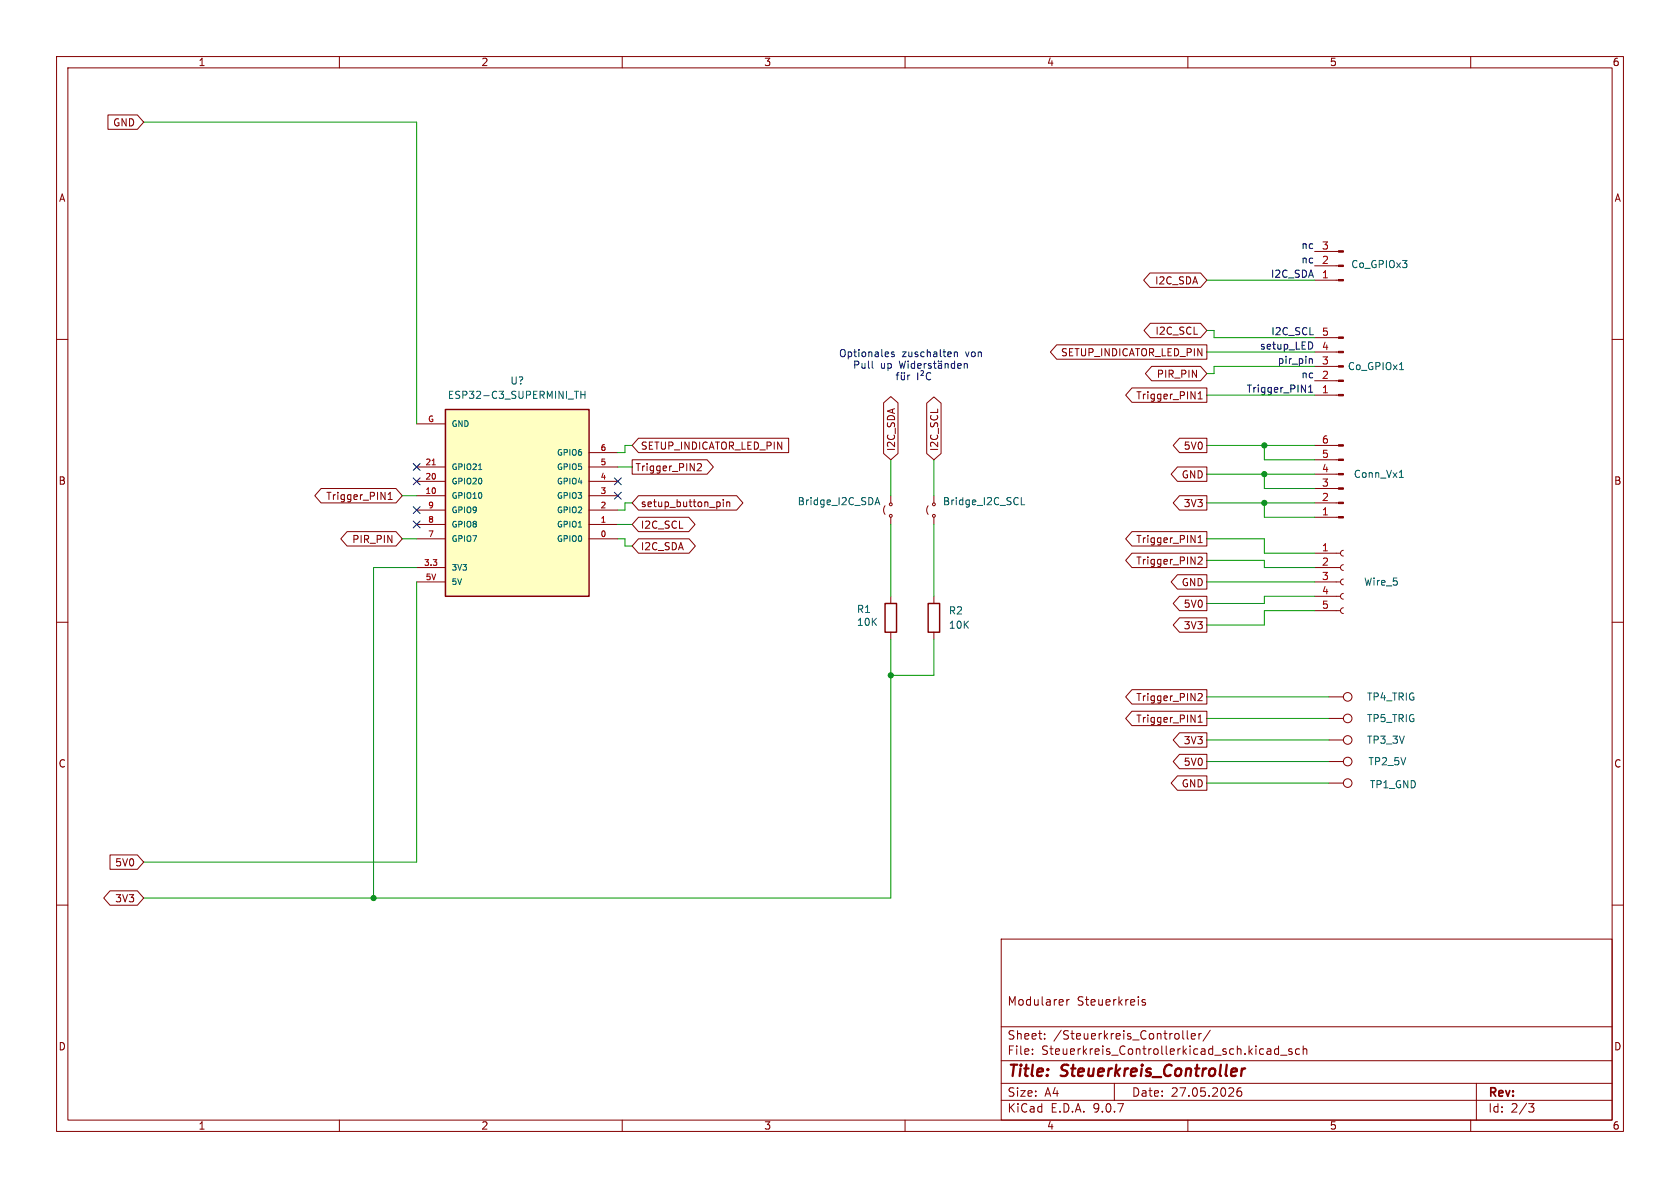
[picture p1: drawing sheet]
<svg xmlns="http://www.w3.org/2000/svg" width="297mm" height="210mm" viewBox="0 0 297 210" stroke-linecap="round" stroke-linejoin="round" font-family="sans-serif">
<g fill="none" stroke="#840000" stroke-width=".18">
<path d="M10 10h277v190h-277zM12 12h273v186h-273zM60 10v2M110 10v2M160 10v2M210 10v2M260 10v2M10 60h2M232.4 78.7h4.2M285 60h2M232.4 97.8h4.6M232.4 91.4h4.2"/>
<path d="M232.4 88.9h4.2M232.4 86.4h4.2M232.4 83.8h4.2M232.4 81.3h4.2M237.5 97.3l-.4 .1-.1 .4 .1 .3 .4 .2M237.5 99.8l-.4 .2-.1 .3 .1 .4 .4 .1M10 110h2M157.5 105.4v1.3M157.5 111.8v1.2M232.4 100.3h4.6M232.4 102.9h4.6M232.4 105.4h4.6"/>
<path d="M232.4 108h4.6M237.5 102.4l-.4 .1-.1 .4 .1 .3 .4 .2M237.5 104.9l-.4 .2-.1 .3 .1 .4 .4 .1M237.5 107.4l-.4 .2-.1 .4 .1 .3 .4 .2M285 110h2M234.9 130.8h2.6M10 160h2M177 166h108v32h-108zM188.6 176.7v1M189 176.7l-.3 .1-.1 .2M202.5 176.8l-.4-.1-.2 .2 .1 .2 .5 .2v.3h-.6M285 160h2"/>
<path d="M60 198v2M110 198v2M160 198v2M177 194.5h108M177 191.5h108M177 187.5h108M177 181.5h108M182.5 186.3v.1M182.5 185.5v.1M184.7 183.6v.1M184.7 182.8v.1M197 191.5v3"/>
<path d="M209.1 182.2v1.3l.2 .2M209.9 182.2v1.3l.2 .2M210 198v2M210.6 183.2l.7-.1-.1-.3-.4-.1-.2 .2 .1 .7h.5M212 182.7v1M212.4 182.7l-.3 .1-.1 .2M214 182.1l-1.3 2M219.4 192.3a.59 .59 0 0 0-.7 .6v.6l.1 .2 .4 .1 .3-.1v-.5l-.1-.3h-.4l-.3 .3M224.6 185.5l.1 .9M224.7 186.3l-.2 .1M224.7 185.8h-.2M226 184.9v1.5"/>
<path d="M226 185.5l-.4-.1-.3 .3v.4l.2 .2h.5M226.4 186.5h1.1M228.4 185.5l-.4-.1-.2 .2 .1 .2 .5 .2v.3h-.6M229.7 185.5l-.4-.1-.3 .3v.4l.2 .2h.5M230.4 185.5l.2-.1 .4 .1v.9M230.4 184.9v1.5M260 198v2M261 191.5v6.5M270.2 195.1h1l-.5 .6 .4 .1 .1 .5-.3 .3h-.4"/>
<circle cx="238.3" cy="130.8" r=".76"/>
</g>
<path d="M219.6 188.9l-.2 1.3M220.1 188.9l-.4 .1-.2 .3" fill="none" stroke="#840000" stroke-width=".4"/>
<path d="M156.5 106.7h2v5.1h-2z" fill="none" stroke="#840000" stroke-width=".25"/>
<g fill="#840000" stroke="#840000" stroke-width=".18">
<path d="M236.6 91.3h.9v.3h-.9z"/>
<path d="M236.6 88.8h.9v.2h-.9z"/>
<path d="M236.6 86.2h.9v.3h-.9z"/>
<path d="M236.6 83.7h.9v.2h-.9z"/>
<path d="M236.6 81.2h.9v.2h-.9z"/>
<path d="M236.6 78.6h.9v.3h-.9z"/>
</g>
<path d="M247.4 84.4h.7" fill="none" stroke="#006464" stroke-width=".18"/>
<path d="M78.7 72.4h25.4v33h-25.4z" fill="#ffffc2"/>
<path d="M78.7 72.4h25.4v33h-25.4zM164.1 106.7h2v5.1h-2z" fill="none" stroke="#840000" stroke-width=".25"/>
<g fill="none" stroke="#840000" stroke-width=".18">
<path d="M19.1 20.3h5.2l1.1 1.3-1.1 1.3h-5.2zM203.3 48.3h8.9l1.2 1.2-1.2 1.3h-8.9l-1.1-1.3zM203.4 57.1h8.8l1.2 1.3-1.2 1.3h-8.8l-1.2-1.3zM232.4 59.7h4.2M232.4 49.5h4.2M232.4 47h4.2M232.4 44.5h4.2M73.7 74.9h5M112.9 77.5h26.5v2.5h-26.5l-1.1-1.3zM156.2 71.2l1.3-1.1 1.3 1.1v9l-1.3 1.1-1.3-1.1zM163.8 71.3l1.3-1.1 1.3 1.1v8.9l-1.3 1.1-1.3-1.1zM186.8 61h26.6v2.5h-26.6l-1.1-1.3z"/>
<path d="M200.1 68.6h13.3v2.5h-13.3l-1.1-1.2zM203.6 64.8h8.6l1.2 1.2-1.2 1.3h-8.6l-1.1-1.3zM208.5 77.5h4.9v2.5h-4.9l-1.1-1.3zM211.8 69.6l.4-.3v1.2M211.8 70.5h.7M232.4 69.9h4.2M232.4 67.3h4.2M232.4 64.8h4.2M232.4 62.2h4.2M56.8 86.4h13.2l1.1 1.2-1.1 1.3h-13.2l-1.2-1.3zM61.4 94h8.6l1.1 1.3-1.1 1.2h-8.6l-1.2-1.2zM68.6 88.3h.7"/>
<path d="M68.6 87.4l.4-.4v1.3M73.7 95.3h5M73.7 92.7h5M73.7 90.2h5M73.7 87.6h5M73.7 85.1h5M73.7 82.6h5M104.1 95.3h5.1M104.1 92.7h5.1M104.1 90.2h5.1M104.1 87.6h5.1M104.1 85.1h5.1"/>
<path d="M104.1 82.6h5.1M104.1 80h5.1M111.8 81.3h13.2l1.1 1.3-1.1 1.2h-13.2zM112.9 91.4h8.9l1.1 1.3-1.1 1.3h-8.9l-1.1-1.3zM112.9 87.6h17.3l1.1 1.3-1.1 1.3h-17.3l-1.1-1.3zM112.9 95.2h8.9l1.1 1.3-1.1 1.3h-8.9l-1.1-1.3zM123.3 82.1l.5-.1 .2 .3-.8 .9h.8M127.3 88.8v.6M127.9 88.3v.1M127.9 88.7v.9M128.5 88.7v.9M128.5 88.8l.2-.1 .3 .1v.8"/>
<path d="M156.5 89.4l-.3 .7 .3 .8M157.5 87.6v1.3M157.5 91.4v1.3M164.1 89.4l-.3 .7 .3 .8M165.1 87.6v1.3M165.1 91.4v1.3M200.1 94h13.3v2.5h-13.3l-1.1-1.2zM200.1 97.8h13.3v2.5h-13.3l-1.1-1.2zM208.2 82.5h5.2v2.6h-5.2l-1.2-1.3zM208.5 87.6h4.9v2.6h-4.9l-1.1-1.3zM211.8 95.9h.7M211.8 95l.4-.3v1.2"/>
<path d="M211.8 98.6l.5-.1 .2 .3-.7 .9h.7M73.7 102.9h5M73.7 100.3h5M165.1 105.4v1.3M165.1 111.8v1.2M208.2 101.6h5.2v2.5h-5.2l-1.2-1.2zM208.5 105.4h4.9v2.6h-4.9l-1.1-1.3zM208.5 109.2h4.9v2.6h-4.9l-1.1-1.3zM200.1 125.7h13.3v2.6h-13.3l-1.1-1.3zM200.1 121.9h13.3v2.6h-13.3l-1.1-1.3zM208.2 137.2h5.2v2.5h-5.2l-1.2-1.3zM208.5 129.5h4.9v2.6h-4.9l-1.1-1.3z"/>
<path d="M208.5 133.3h4.9v2.6h-4.9l-1.1-1.3zM211.8 126.8l.4-.4v1.3M211.8 122.7l.5-.1 .2 .4-.7 .9h.7M211.8 127.7h.7M234.9 134.6h2.6M234.9 127h2.6M234.9 138.4h2.6M234.9 123.2h2.6M19.4 151.1h4.9l1.1 1.3-1.1 1.3h-4.9zM19.4 157.5h4.9l1.1 1.3-1.1 1.2h-4.9l-1.1-1.2z"/>
<circle cx="157.5" cy="89.2" r=".25"/>
<circle cx="157.5" cy="91.2" r=".25"/>
<circle cx="165.1" cy="91.2" r=".25"/>
<circle cx="165.1" cy="89.2" r=".25"/>
<circle cx="238.3" cy="138.4" r=".76"/>
<circle cx="238.3" cy="123.2" r=".76"/>
<circle cx="238.3" cy="127" r=".76"/>
<circle cx="238.3" cy="134.6" r=".76"/>
</g>
<path d="M101.5 69.2h.8M102.7 69.2v1.2M102.7 69.8h.7M103.4 69.2v1.2M247.4 65.3h.7M84.6 83h.6M154.7 89.2l.4-1.2 .4 1.2M154.8 88.9h.6M180.6 88v1.2h.6" fill="none" stroke="#006464" stroke-width=".18"/>
<path d="M76.4 82.2h.6" fill="none" stroke="#a90000" stroke-width=".18"/>
<g fill="#840000" stroke="#840000" stroke-width=".18">
<path d="M236.6 69.7h.9v.3h-.9z"/>
<path d="M236.6 67.2h.9v.2h-.9z"/>
<path d="M236.6 64.6h.9v.3h-.9z"/>
<path d="M236.6 62.1h.9v.3h-.9z"/>
<path d="M236.6 59.6h.9v.2h-.9z"/>
<path d="M236.6 49.4h.9v.3h-.9z"/>
<path d="M236.6 46.9h.9v.2h-.9z"/>
<path d="M236.6 44.3h.9v.3h-.9z"/>
</g>
<path d="M231.3 69.3h.8M231.3 68.4l.4-.3v1.2M231.5 63.5h.4l.1 .8M231.8 60.5l.3 .5-.3 .7" fill="none" stroke="#0f0f0f" stroke-width=".18"/>
<g fill="none" stroke="#009600" stroke-width=".18">
<path d="M25.4 21.6h48.3v53.3M213.4 58.4h1.2v1.3h17.8M213.4 49.5h19M111.8 78.7h-1.3v1.3h-1.3M213.4 78.7h19M213.4 62.2h19M213.4 69.9h19M223.5 78.7v2.6h8.9M232.4 64.8h-17.8v1.2h-1.2M71.1 95.3h2.6M71.1 87.6h2.6M109.2 95.3h1.3v1.2h1.3"/>
<path d="M109.2 82.6h2.6M109.2 92.7h2.6M111.8 88.9h-1.3v1.3h-1.3M157.5 81.3v6.3M157.5 92.7v12.7M165.1 81.3v6.3M165.1 92.7v12.7M213.4 95.3h10.1v2.5h8.9M213.4 99.1h10.1v1.2h8.9M213.4 88.9h19M213.4 83.8h19M223.5 83.8v2.6h8.9"/>
<path d="M223.5 88.9v2.5h8.9M73.7 100.3h-7.7v58.5M73.7 102.9v49.5h-48.3M157.5 113v45.8h-132.1M165.1 113v6.4h-7.6M213.4 102.9h19M232.4 105.4h-8.9v1.3h-10.1M232.4 108h-8.9v2.5h-10.1M213.4 127h21.5M213.4 123.2h21.5M213.4 138.4h21.5M213.4 130.8h21.5"/>
<path d="M213.4 134.6h21.5"/>
</g>
<path d="M73.1 89.6l1.2 1.2M73.1 81.9l1.2 1.3M73.1 84.5l1.2 1.2M73.1 92.1l1.2 1.2M74.3 89.6l-1.2 1.2M74.3 81.9l-1.2 1.3M74.3 84.5l-1.2 1.2M74.3 92.1l-1.2 1.2M108.6 84.5l1.2 1.2M108.6 87l1.2 1.2M109.8 84.5l-1.2 1.2M109.8 87l-1.2 1.2" fill="none" stroke="#000084" stroke-width=".18"/>
<g fill="none" stroke="#0000c2" stroke-width=".18">
<path d="M154.2 63.8v1.1l.2 .2M158.1 62.3l-.3-.1-.2 .2v.2l.5 .1v.3h-.5M158.4 66.3h.5M158.9 65.9l-.3 .2v1M159 63.8l.3 1.3 .2-.9 .3 .9 .3-1.3M159.3 66.3l.1 .8h.3l.2-.1M159.4 65.9v.1M159.9 65.9v.1M159.9 66.3v.8M160.5 66.3v.8M160.5 64.3v.8M160.8 66.3l-.3 .2"/>
<path d="M161.7 63.8v1.3M161.7 64.3h-.4l-.2 .2 .1 .5h.5M162.2 64.7l.6-.1v-.3h-.4l-.2 .1 .1 .6h.5M162.2 65.9v1.2M162.8 65.6l.3-.1 .2 .2-.1 .2-.4 .5h.5M163.4 64.3v.8M163.8 64.3l-.4 .2M164.5 66a.6 .6 0 0 0-.8 .4 .6 .6 0 0 0 .6 .7l.2-.1M164.6 64.3h-.3l-.2 .1 .1 .2 .4 .1v.3h-.5M165 64.3h.5M165.2 63.8v1.1l.3 .2M165.9 64.3h.5l.1 .8"/>
<path d="M166.5 64.6h-.5l-.1 .2 .1 .3 .5-.1M167.1 64.4l.2-.1h.3v.8M167.1 64.3v.8M168.7 62.3l.2-.1 .3 .1 .1 .8M168.7 62.2v.9M168.8 64.3h-.4l-.2 .2 .1 .5h.5M168.8 63.8v1.3M169.3 64.7l.6-.1v-.3h-.4l-.2 .1 .1 .6h.5M170.5 64.4l.1-.1h.3l.1 .8M170.5 64.3v.8"/>
</g>
<g fill="#009600" stroke="#009600" stroke-width=".18">
<circle cx="157.5" cy="119.4" r=".46"/>
<circle cx="66" cy="158.8" r=".46"/>
<circle cx="223.5" cy="78.7" r=".46"/>
<circle cx="223.5" cy="83.8" r=".46"/>
<circle cx="223.5" cy="88.9" r=".46"/>
</g>
<g font-size="2.8" fill="#840000">
<text x="178" y="190.9">Title:</text>
<text x="187.7" y="190.9">Steuerkreis_Controller</text>
</g>
<g font-size="2.1" fill="#840000">
<text x="178" y="178">Modularer</text>
<text x="190.4" y="178">Steuerkreis</text>
<text x="178" y="184">Sheet:</text>
<text x="186.2" y="184">/Steuerkreis_Controller/</text>
<text x="178" y="186.7">File:</text>
<text x="184.1" y="186.7">Steuerkreis_Controllerkicad_sch.kicad_sch</text>
<text x="178" y="196.9">KiCad</text>
<text x="178" y="194.1">Size:</text>
<text x="184.7" y="194.1">A4</text>
<text x="185.7" y="196.9">E.D.A.</text>
<text x="193.3" y="196.9">9.0.7</text>
<text x="200" y="194.1">Date:</text>
<text x="207" y="194.1">27.05.2026</text>
<text x="263" y="194.3">Rev:</text>
<text x="263" y="196.9">Id:</text>
<text x="267.1" y="196.9">2/3</text>
</g>
<g font-size="1.8" fill="#840000">
<text x="35" y="11.9">1</text>
<text x="85" y="11.9">2</text>
<text x="135" y="11.9">3</text>
<text x="185" y="11.9">4</text>
<text x="235" y="11.9">5</text>
<text x="285" y="11.9">6</text>
<text x="19.9" y="22.5">GND</text>
<text x="10.3" y="35.9">A</text>
<text x="285.3" y="35.9">A</text>
<text x="204.1" y="50.5">I2C_SDA</text>
<text x="204.1" y="59.4">I2C_SCL</text>
<text x="187.5" y="63.2">SETUP_INDICATOR_LED_PIN</text>
<text x="200.8" y="70.8">Trigger_PIN1</text>
<text x="204.4" y="67">PIR_PIN</text>
<text x="112.2" y="83.5">Trigger_PIN2</text>
<text x="113.2" y="79.7">SETUP_INDICATOR_LED_PIN</text>
<text x="158.4" y="79.9" transform="rotate(-90 158.4 79.9)">I2C_SDA</text>
<text x="166.1" y="79.9" transform="rotate(-90 166.1 79.9)">I2C_SCL</text>
<text x="209.2" y="79.7">5V0</text>
<text x="10.3" y="85.9">B</text>
<text x="57.6" y="88.6">Trigger_PIN1</text>
<text x="113.2" y="89.9">setup_button_pin</text>
<text x="208.8" y="84.8">GND</text>
<text x="209.2" y="89.9">3V3</text>
<text x="285.3" y="85.9">B</text>
<text x="113.2" y="93.7">I2C_SCL</text>
<text x="62.2" y="96.2">PIR_PIN</text>
<text x="113.2" y="97.5">I2C_SDA</text>
<text x="200.8" y="96.2">Trigger_PIN1</text>
<text x="200.8" y="100">Trigger_PIN2</text>
<text x="208.8" y="103.8">GND</text>
<text x="209.2" y="107.6">5V0</text>
<text x="209.2" y="111.4">3V3</text>
<text x="200.8" y="124.1">Trigger_PIN2</text>
<text x="200.8" y="128">Trigger_PIN1</text>
<text x="209.2" y="131.8">3V3</text>
<text x="10.3" y="135.9">C</text>
<text x="209.2" y="135.6">5V0</text>
<text x="285.3" y="135.9">C</text>
<text x="208.8" y="139.4">GND</text>
<text x="20.3" y="153.4">5V0</text>
<text x="20.3" y="159.7">3V3</text>
<text x="10.3" y="185.9">D</text>
<text x="285.3" y="185.9">D</text>
<text x="35" y="199.9">1</text>
<text x="85" y="199.9">2</text>
<text x="135" y="199.9">3</text>
<text x="185" y="199.9">4</text>
<text x="235" y="199.9">5</text>
<text x="285" y="199.9">6</text>
</g>
<g font-size="1.8" fill="#0f0f0f">
<text x="230" y="44.1">nc</text>
<text x="230" y="46.6">nc</text>
<text x="224.6" y="49.2">I2C_SDA</text>
<text x="224.6" y="59.3">I2C_SCL</text>
<text x="222.7" y="61.9">setup_LED</text>
<text x="225.8" y="64.4">pir_pin</text>
<text x="220.3" y="69.5">Trigger_PIN1</text>
<text x="230" y="67">nc</text>
</g>
<g font-size="1.8" fill="#a90000">
<text x="233.6" y="46.7">2</text>
<text x="233.6" y="44.2">3</text>
<text x="233.6" y="49.3">1</text>
<text x="233.6" y="59.4">5</text>
<text x="233.6" y="64.5">3</text>
<text x="233.6" y="62">4</text>
<text x="233.6" y="69.6">1</text>
<text x="233.6" y="67.1">2</text>
<text x="233.6" y="83.6">4</text>
<text x="233.6" y="81">5</text>
<text x="233.6" y="78.5">6</text>
<text x="233.6" y="88.6">2</text>
<text x="233.6" y="86.1">3</text>
<text x="233.6" y="91.2">1</text>
<text x="233.6" y="97.5">1</text>
<text x="233.6" y="100.1">2</text>
<text x="233.6" y="102.6">3</text>
<text x="233.6" y="105.2">4</text>
<text x="233.6" y="107.7">5</text>
</g>
<g font-size="1.8" fill="#006464">
<text x="238.8" y="47.6">Co_GPIOx3</text>
<text x="238.2" y="65.6">Co_GPIOx1</text>
<text x="79.1" y="70.7">ESP32-C3_SUPERMINI_TH</text>
<text x="90.1" y="68.2">U?</text>
<text x="140.9" y="89.5">Bridge_I2C_SDA</text>
<text x="166.6" y="89.5">Bridge_I2C_SCL</text>
<text x="239.2" y="84.7">Conn_Vx1</text>
<text x="241.1" y="103.7">Wire_5</text>
<text x="151.4" y="108.6">R1</text>
<text x="151.4" y="110.8">10K</text>
<text x="167.6" y="108.8">R2</text>
<text x="167.6" y="111.4">10K</text>
<text x="241.6" y="124.1">TP4_TRIG</text>
<text x="241.6" y="127.9">TP5_TRIG</text>
<text x="241.6" y="131.7">TP3_3V</text>
<text x="241.8" y="135.5">TP2_5V</text>
<text x="242.1" y="139.5">TP1_GND</text>
</g>
<g font-size="1.8" fill="#0000c2">
<text x="148.2" y="63.3">Optionales</text>
<text x="150.7" y="65.4">Pull</text>
<text x="155.6" y="65.4">up</text>
<text x="159.4" y="63.3">zuschalten</text>
<text x="170.8" y="63.3">von</text>
</g>
<g font-size="1.4" fill="#a90000">
<text x="75.6" y="74.7">G</text>
<text x="75.1" y="82.3">21</text>
<text x="106.1" y="82.3">5</text>
<text x="106.1" y="79.8">6</text>
<text x="75.1" y="87.4">10</text>
<text x="75.1" y="84.8">20</text>
<text x="75.6" y="89.9">9</text>
<text x="106.1" y="89.9">2</text>
<text x="106.1" y="87.4">3</text>
<text x="106.1" y="84.8">4</text>
<text x="75.6" y="95">7</text>
<text x="75.6" y="92.5">8</text>
<text x="106.1" y="95">0</text>
<text x="106.1" y="92.5">1</text>
<text x="74.9" y="100.1">3.3</text>
<text x="75.2" y="102.6">5V</text>
</g>
<g font-size="1.4" fill="#006464">
<text x="79.8" y="75.7">GND</text>
<text x="79.8" y="83.3">GPIO21</text>
<text x="98.3" y="83.3">GPIO5</text>
<text x="98.3" y="80.7">GPIO6</text>
<text x="79.8" y="88.4">GPIO10</text>
<text x="79.8" y="85.8">GPIO20</text>
<text x="98.3" y="88.4">GPIO3</text>
<text x="98.3" y="85.8">GPIO4</text>
<text x="79.8" y="96">GPIO7</text>
<text x="79.8" y="93.4">GPIO8</text>
<text x="79.8" y="90.9">GPIO9</text>
<text x="98.3" y="96">GPIO0</text>
<text x="98.3" y="93.4">GPIO1</text>
<text x="98.3" y="90.9">GPIO2</text>
<text x="79.8" y="101.1">3V3</text>
<text x="79.8" y="103.6">5V</text>
</g>
</svg>
